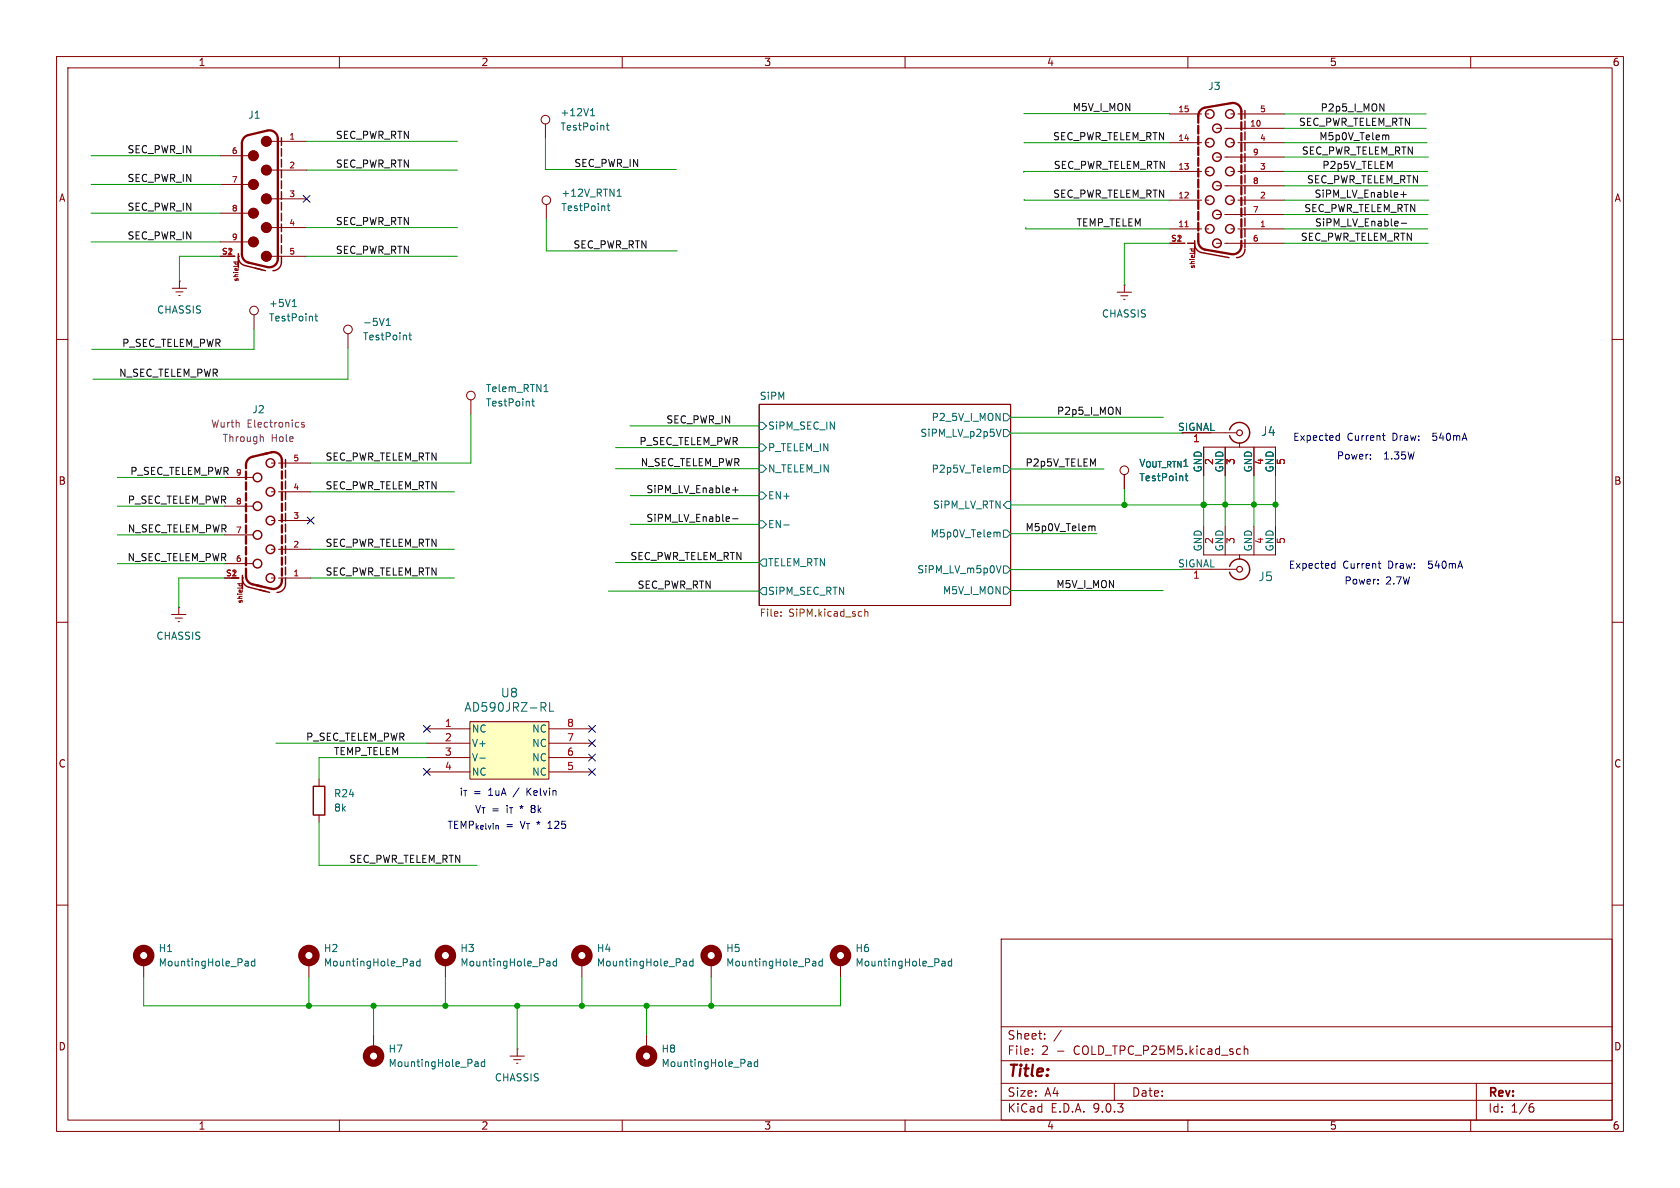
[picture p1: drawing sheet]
<svg xmlns="http://www.w3.org/2000/svg" width="297mm" height="210mm" viewBox="0 0 297 210" stroke-linecap="round" stroke-linejoin="round" font-family="sans-serif">
<g fill="none" stroke="#840000" stroke-width=".18">
<path d="M10 10h277v190h-277zM12 12h273v186h-273zM60 10v2M110 10v2M160 10v2M210 10v2M260 10v2M39 27.5h5M39 32.6h5M39 37.7h5M47 25h7.2M47 30.1h7.2"/>
<path d="M47 35.1h7.2M96.4 21.9v2.6M96.6 36.2v2.5M206.8 20.1h5.6M206.8 25.2h5.6M206.8 30.3h5.6M206.8 35.4h5.6M213.1 20.1h.6M213.1 25.2h.6M213.1 30.3h.6M213.1 35.4h.6M215.1 22.7h.8"/>
<path d="M215.1 27.8h.8M215.1 32.8h.8M215.1 37.9h.8M216.5 22.7h10.6M216.5 27.8h10.6M216.5 32.8h10.6M216.5 37.9h10.6M217.6 20.1h.6M217.6 25.2h.6M217.6 30.3h.6M217.6 35.4h.6M218.9 20.1h8.2"/>
<path d="M218.9 25.2h8.2M218.9 30.3h8.2M218.9 35.4h8.2M30.5 51h2.5M31.1 51.6h1.3M31.6 52.2h.2M31.7 49.7h.1M31.7 49.7v1.3M39 45.3h2.5M39 42.8h5M41.3 46.3h.8M41.6 46.3v.3"/>
<path d="M42.1 46.3v.3M44.9 55.7v2.5M47 40.2h7.2M47 45.3h7.2M61.5 59v2.5M197.5 51.7h2.5M198.1 52.3h1.3M198.6 52.9h.3M198.8 50.4h.1M198.8 50.4v1.3M206.8 40.5h5.6M206.8 43h2.5"/>
<path d="M210.3 44h.9M210.7 44v.3M211.1 44v.3M213.1 40.5h.6M215.1 43h.8M216.5 43h10.6M217.6 40.5h.6M218.9 40.5h8.2M10 60h2M83.2 70.7v2.5M134.2 71.5h44.5v35.5h-44.5zM285 60h2"/>
<path d="M39.7 84.4h5.1M39.7 89.5h5.1M39.7 94.6h5.1M39.7 99.6h5.1M48 81.9h.6M48 86.9h.6M48 92h.6M48 97.1h.6M49.2 81.9h5.7M49.2 86.9h5.7M49.2 92h5.7M49.2 97.1h5.7"/>
<path d="M198.8 83.9v2.5M212.8 93v5.1h12.7v-5.1M216.6 93v5.1M219.1 98.1v.8M221.7 93v5.1M10 110h2M30.3 108.6h2.6M31 109.3h1.2M31.5 109.9h.2M31.6 107.4h.1M31.6 107.4v1.2M39.7 102.2h2.5"/>
<path d="M42 103.2h.8M42.3 103.2v.3M42.8 103.2v.3M48 102.2h.6M49.2 102.2h5.7M209 100.6h9.6M285 110h2M56.4 137.7v1.3M56.4 144.1v1.3M10 160h2M25.4 170.2v2.5M54.6 170.2v2.5"/>
<path d="M78.7 170.2v2.5M102.9 170.2v2.5M125.7 170.2v2.5M177 166h108v32h-108zM285 160h2M60 198v2M66 182.9v2.5M90.2 186.7h2.5M90.8 187.3h1.3M91.3 188h.3M91.4 185.4h.1M91.4 185.4v1.3"/>
<path d="M110 198v2M114.3 182.9v2.5M160 198v2M177 194.5h108M177 191.5h108M177 187.5h108M177 181.5h108M182.5 186.3v.1M182.5 185.5v.1M184.7 183.6v.1M184.7 182.8v.1M187.6 182.1l-1.3 2"/>
<path d="M197 191.5v3M210 198v2M220 184.9v1.5M220 185.5l.2-.1 .3 .1 .1 .9M260 198v2M261 191.5v6.5M270.6 195.7h.4l.2 .3-.1 .5-.5 .1M271 195.1l-.4 .1"/>
<circle cx="96.4" cy="21.2" r=".76"/>
<circle cx="96.6" cy="35.4" r=".76"/>
<circle cx="44.9" cy="54.9" r=".76"/>
<circle cx="61.5" cy="58.2" r=".76"/>
<circle cx="83.2" cy="69.9" r=".76"/>
<circle cx="198.8" cy="83.1" r=".76"/>
</g>
<g fill="none" stroke="#006464" stroke-width=".18">
<path d="M104.4 19.6l.4-.4v1.3M104.4 20.5h.7M107.2 22.2h.5M107.3 36.4h.5M107.4 21.7v1.1l.3 .2M107.5 36v1.1l.3 .1M109.1 34.7h.7M109.1 33.8l.4-.4v1.3M51.7 54.2h.7M51.8 53.2l.2-.3v1.3M55.7 55.9h.4M55.8 55.5v1.1l.3 .1"/>
<path d="M68.3 57.5h.7M68.3 56.6l.3-.3v1.2M72.3 59.2h.5M72.5 58.8v1.1l.3 .2M94 70.9h.5M94.2 70.5v1.1l.3 .2M96.2 69.2h.7M134.2 74.7h.7l.6 .6-.6 .6h-.7zM134.2 78.5h.7l.6 .6-.6 .7h-.7zM177 75.9l-.4 1.2M177.4 75.9h.6l.7 .7-.7 .6h-.6zM177.4 73.1h.6l.7 .7-.7 .6h-.6z"/>
<path d="M134.2 82.2h.7l.6 .7-.6 .6h-.7zM134.2 87h.7l.6 .6-.6 .6h-.7zM134.2 92.1h.7l.6 .6-.6 .6h-.7zM134.9 98.8h.6v1.3h-.6l-.7-.7zM138.6 92.8h.9M176.3 82.8l.1-.2 .3 .1 .1 .8M176.3 94.1h.4l.1 .8M177 100l-.4 1.3M177.4 93.7h.6l.7 .6-.7 .7h-.6zM177.4 82.3h.6l.7 .6-.7 .6h-.6zM178 88.6h.7v1.3h-.7l-.6-.6zM209.5 84.1h.5"/>
<path d="M209.7 83.7v1.1l.3 .2M134.9 103.9h.6v1.2h-.6l-.7-.6zM177.4 100.1h.6l.7 .6-.7 .6h-.6zM177.4 103.8h.6l.7 .6-.7 .6h-.6zM43.5 169.9l.3 .1 .1 .8M43.9 170.7l-.4 .1M43.9 170.2l-.4 .1M45 170l-.3-.1-.3 .3 .2 .5h.4M45 169.5v1.3M72.7 169.9l.3 .1 .1 .8M73.1 170.7l-.4 .1M73.1 170.2l-.4 .1"/>
<path d="M74.3 170l-.4-.1-.3 .3 .2 .5h.5M74.3 169.5v1.3M96.8 169.9l.4 .1v.8M97.2 170.7l-.4 .1M97.2 170.2l-.4 .1M98.4 170l-.4-.1-.2 .3 .1 .5h.5M98.4 169.5v1.3M120.9 169.9l.4 .1 .1 .8M121.4 170.7l-.5 .1M121.4 170.2l-.5 .1M122.5 170l-.3-.1-.3 .3 .1 .5h.5M122.5 169.5v1.3"/>
<path d="M143.8 169.9l.4 .1v.8M144.2 170.7l-.4 .1M144.2 170.2l-.4 .1M145.4 170l-.4-.1-.2 .3 .1 .5h.5M145.4 169.5v1.3M84.1 187.7l.4 .1v.7M84.5 188.5h-.4M84.5 188l-.4 .1M85.7 187.8l-.4-.1-.2 .2 .1 .6h.5M85.7 187.3v1.2M132.4 187.7l.3 .1 .1 .7M132.8 188.5h-.4"/>
<path d="M132.8 188l-.4 .1M133.9 187.8l-.3-.1-.3 .2 .2 .6h.4M133.9 187.3v1.2"/>
</g>
<path d="M138.1 108.8v.1M138.1 108.2v.1M152.9 107.7v1.2M152.9 108.2l.2-.1 .3 .1v.7" fill="none" stroke="#725600" stroke-width=".18"/>
<g fill="none" stroke="#840000" stroke-width="1.3">
<circle cx="25.4" cy="168.9" r="1.27"/>
<circle cx="54.6" cy="168.9" r="1.27"/>
<circle cx="78.7" cy="168.9" r="1.27"/>
<circle cx="102.9" cy="168.9" r="1.27"/>
<circle cx="125.7" cy="168.9" r="1.27"/>
<circle cx="66" cy="186.7" r="1.27"/>
<circle cx="114.3" cy="186.7" r="1.27"/>
</g>
<g fill="none" stroke="#840000" stroke-width=".25">
<path d="M220.1 19.5v1.4M49.8 24.4v1.3M49.8 26.3v1.3M49.8 28.2v1.3M49.8 30.1v1.3M49.8 32v1.3M49.8 33.9v1.3M49.8 35.8v1.3M49.8 37.7v1.4M49.8 39.6v1.4M220.1 21.4v1.4M220.1 23.3v1.4"/>
<path d="M220.1 25.2v1.4M220.1 27.1v1.4M220.1 29v1.4M220.1 30.9v1.4M220.1 32.8v1.5M220.1 34.7v1.5M220.1 36.7v1.4M220.1 38.6v1.4M40.2 45.3h1.3M42.1 45.3h.1M42.1 44.8v.5M42.1 45.5v1.8"/>
<path d="M42.1 45.5a1.5 1.5 0 0 0 1.2 1.4l3.6 .9M49.8 45.3v1a1.5 1.5 0 0 1-1.5 1.6M49.8 41.5v1.4M49.8 43.4v1.4M209.3 43h.1M209.9 43h1.3M211.2 44.9v-1.7a1.5 1.5 0 0 0 1.1 1.4l5 .9M211.2 42.5v.5M220.1 44a1.5 1.5 0 0 1-1.5 1.5M220.1 40.5v1.4M220.1 42.4v1.4M50.5 81.2v1.4"/>
<path d="M50.5 83.1v1.4M50.5 85v1.4M50.5 86.9v1.4M50.5 88.8v1.4M50.5 90.7v1.4M50.5 92.7v1.3M50.5 94.6v1.3M50.5 96.5v1.3M50.5 98.4v1.3M40.9 102.2h1.3M42.9 102.2h.1M42.9 104.1v-1.8a1.5 1.5 0 0 0 1.1 1.5l3.7 .9"/>
<path d="M42.9 101.7v.5M50.5 102.2v1a1.5 1.5 0 0 1-1.5 1.5M50.5 100.3v1.3M217.4 100.1a1.82 1.82 0 0 1 2.8-.9 1.82 1.82 0 0 1 0 2.9 1.82 1.82 0 0 1-2.8-1M55.4 139h2v5.1h-2z"/>
<circle cx="44.8" cy="32.6" r=".76"/>
<circle cx="44.8" cy="27.5" r=".76"/>
<circle cx="44.8" cy="37.7" r=".76"/>
<circle cx="47.1" cy="35.1" r=".76"/>
<circle cx="47.1" cy="25" r=".76"/>
<circle cx="47.1" cy="30.1" r=".76"/>
<circle cx="213.9" cy="30.3" r=".76"/>
<circle cx="213.9" cy="20.1" r=".76"/>
<circle cx="213.9" cy="35.4" r=".76"/>
<circle cx="213.9" cy="25.2" r=".76"/>
<circle cx="215.1" cy="32.8" r=".76"/>
<circle cx="215.1" cy="22.7" r=".76"/>
<circle cx="215.1" cy="27.8" r=".76"/>
<circle cx="215.1" cy="37.9" r=".76"/>
<circle cx="217.4" cy="35.4" r=".76"/>
<circle cx="217.4" cy="30.3" r=".76"/>
<circle cx="217.4" cy="20.1" r=".76"/>
<circle cx="217.4" cy="25.2" r=".76"/>
<circle cx="44.8" cy="42.8" r=".76"/>
<circle cx="47.1" cy="40.2" r=".76"/>
<circle cx="47.1" cy="45.3" r=".76"/>
<circle cx="213.9" cy="40.5" r=".76"/>
<circle cx="215.1" cy="43" r=".76"/>
<circle cx="217.4" cy="40.5" r=".76"/>
<circle cx="45.5" cy="84.4" r=".76"/>
<circle cx="45.5" cy="94.6" r=".76"/>
<circle cx="45.5" cy="99.6" r=".76"/>
<circle cx="45.5" cy="89.5" r=".76"/>
<circle cx="47.8" cy="86.9" r=".76"/>
<circle cx="47.8" cy="97.1" r=".76"/>
<circle cx="47.8" cy="92" r=".76"/>
<circle cx="47.8" cy="81.9" r=".76"/>
<circle cx="47.8" cy="102.2" r=".76"/>
</g>
<circle cx="219.1" cy="100.6" r=".51" fill="none" stroke="#840000" stroke-width=".2"/>
<g fill="none" stroke="#840000" stroke-width=".41">
<path d="M214.7 18.7l-1.7 .3a1.5 1.5 0 0 0-1.2 1.5v1.2M216.6 18.4l-1.7 .3M216.7 18.4l.9-.2a1.5 1.5 0 0 1 1.9 1.5M219.5 19.7v1.3M43.2 24.2l.6-.3 3.5-.8a1.5 1.5 0 0 1 1.8 1.4v21.3a1.5 1.5 0 0 1-1.8 1.4l-3.4-.8a1.5 1.5 0 0 1-1.1-1.4v-19.7l.1-.6zM211.8 22.2v1.4M211.8 24.1v1.4M211.8 26v1.4M211.8 27.9v1.4M211.8 29.8v1.4M211.8 31.8v1.3M211.8 33.7v1.3"/>
<path d="M211.8 35.6v1.3M211.8 37.5v1.3M211.8 39.4v1.4M219.5 21.6v1.3M219.5 23.5v1.4M219.5 25.4v1.4M219.5 27.3v1.4M219.5 29.2v1.4M219.5 31.1v1.4M219.5 33v1.4M219.5 34.9v1.4M219.5 36.8v1.4"/>
<path d="M219.5 38.8v1.3M211.8 41.3v1.4a1.5 1.5 0 0 0 1.2 1.4l.9 .2M214.1 44.3l1.6 .3M219.5 42.6v.8a1.5 1.5 0 0 1-1.9 1.5l-1.7-.3M219.5 40.7v1.3M43.5 83.4v1.3M43.5 85.3v1.3M43.5 87.2v1.3M43.5 89.1v1.3M43.5 91v1.3M43.5 92.9v1.3M43.5 94.8v1.3"/>
<path d="M43.5 96.7v1.3M43.5 98.6v1.3M49.8 82.7v-1.3a1.5 1.5 0 0 0-1.8-1.4l-3.4 .7a1.49 1.49 0 0 0-1.1 1.5v.6M49.8 83.3v1.3M49.8 85.2v1.3M49.8 87.1v1.3M49.8 89v1.3M49.8 90.9v1.3M49.8 92.8v1.3M49.8 94.7v1.3M49.8 96.7v1.2M49.8 98.6v1.3"/>
<path d="M43.5 100.5v1.3a1.5 1.5 0 0 0 1.1 1.5l3.4 .8a1.53 1.53 0 0 0 1.8-1.7M49.8 100.5v1.3"/>
</g>
<g fill="#840000" stroke="#840000" stroke-width=".18">
<circle cx="47.1" cy="25" r=".89"/>
<circle cx="44.8" cy="27.5" r=".89"/>
<circle cx="47.1" cy="30.1" r=".89"/>
<circle cx="44.8" cy="32.6" r=".89"/>
<circle cx="47.1" cy="35.1" r=".89"/>
<circle cx="44.8" cy="37.7" r=".89"/>
<circle cx="47.1" cy="40.2" r=".89"/>
<circle cx="44.8" cy="42.8" r=".89"/>
<circle cx="47.1" cy="45.3" r=".89"/>
</g>
<path d="M46.2 77.2l.4 .2v.6M53.8 74.7h-.3l-.2 .1 .1 .2 .4 .1v.3h-.5" fill="none" stroke="#840084" stroke-width=".18"/>
<path d="M209.5 40.1h.6" fill="none" stroke="#a90000" stroke-width=".18"/>
<path d="M83.1 127.6h13.9v10.1h-13.9z" fill="#ffffc2"/>
<g fill="none" stroke="#840000" stroke-width=".18">
<path d="M209 76.5h9.6M216.6 79v5.1M219.1 78.3v.7M221.7 79v5.1M198.8 83.9v2.5M212.8 84.1v-5.1h12.7v5.1M75.5 128.8h7.6M75.5 131.4h7.6M75.5 133.9h7.6M75.5 136.5h7.6M83.1 127.6h13.9v10.1h-13.9zM97 128.8h7.7"/>
<path d="M97 131.4h7.7M97 133.9h7.7M97 136.5h7.7M148.6 170.2v2.5"/>
</g>
<path d="M209.5 84.1h.5M209.7 83.7v1.1l.3 .2M84.8 134h1M96 125l.5 .7M96.4 124.3v.6M97.2 124.2v1.5h.7M166.7 169.9h.2l.2 .2v.7M167.1 170.7l-.4 .1M167.1 170.2l-.4 .1M168.2 170l-.3-.1-.3 .3 .2 .5h.4M168.2 169.5v1.3" fill="none" stroke="#006464" stroke-width=".18"/>
<circle cx="148.6" cy="168.9" r="1.27" fill="none" stroke="#840000" stroke-width="1.3"/>
<path d="M217.4 76a1.82 1.82 0 0 1 2.8-1 1.82 1.82 0 0 1 0 3 1.82 1.82 0 0 1-2.8-1" fill="none" stroke="#840000" stroke-width=".25"/>
<circle cx="219.1" cy="76.5" r=".51" fill="none" stroke="#840000" stroke-width=".2"/>
<path d="M243.9 18.4l.8 1.2v-1.2M245 23.9h.5v.8M247.6 34.4h1M247.7 39.5h1M248.1 33.9v1M197.3 72l.8 1.3v-1.3M129.5 91.7h1M129.5 86.6h1M130 86.1v1M193.1 93h.4l.1 .8" fill="none" stroke="#0f0f0f" stroke-width=".18"/>
<g fill="none" stroke="#009600" stroke-width=".18">
<path d="M16.1 27.5h22.9M16.1 32.6h22.9M16.1 37.7h22.9M54.2 30.1h26.7M54.2 25h26.7M96.4 24.5v5.5h23.2M96.6 38.7v5.7h23.1M181 20.1h25.8M181.1 25.2h25.7M181.1 35.2v.2h25.7M206.8 30.3h-25.8v.2M227.1 30.3h25.3"/>
<path d="M227.1 27.8h25.4M227.1 22.7h25.1M227.1 25.2h25.2M227.1 35.4h25.5M227.1 32.8h25.3M227.1 37.9h25.3M227.1 20.1h25M16.1 42.8h22.9M39 45.3h-7.3v4.4M44.9 58.2v3.6h-28.7M54.2 40.2h26.7M54.2 45.3h26.7"/>
<path d="M181.4 40.2v.3h25.4M206.8 43h-8v7.4M227.1 43h25.4M227.1 40.5h25.3M61.5 61.5v5.5h-45.1M83.2 73.2v8.7h-28.3M108.8 79.1h25.4M111.4 75.3h22.8M178.7 73.8h27M178.7 76.6h30.3M20.7 89.5h19M20.7 94.6h19"/>
<path d="M20.7 99.6h19M20.7 84.4h19M54.9 97.1h25.4M54.9 86.9h25.4M108.8 99.4h25.4M108.8 82.9h25.4M111.4 92.7h22.8M111.4 87.6h22.8M178.7 89.3h34.1M178.7 82.9h16.5M178.7 94.3h15.2M198.8 86.4v2.9"/>
<path d="M212.8 84.1v8.9M212.8 89.2h12.7M216.6 84.1v8.9M221.7 84.1v8.9M225.5 84.1v8.9M39.7 102.2h-8.1v5.2M54.9 102.2h25.4M107.5 104.5h26.7M178.7 104.4h26.9M178.7 100.7h30.3M48.8 131.4h26.7M75.5 133.9h-19.1v3.8"/>
<path d="M56.4 145.4v7.6h27.9M25.4 172.7v5.1h123.2v-5.1M54.6 172.7v5.1M66 177.8v5.1M78.7 172.7v5.1M91.4 177.8v7.6M102.9 172.7v5.1M114.3 177.8v5.1M125.7 172.7v5.1"/>
</g>
<g fill="none" stroke="#000084" stroke-width=".18">
<path d="M53.6 34.5l1.2 1.3M54.8 34.5l-1.2 1.3M54.3 91.4l1.2 1.2M55.5 91.4l-1.2 1.2M74.8 135.9l1.3 1.2M74.8 128.2l1.3 1.2M76.1 135.9l-1.3 1.2M76.1 128.2l-1.3 1.2M104.1 133.3l1.2 1.2M104.1 130.8l1.2 1.2M104.1 128.2l1.2 1.2M104.1 135.9l1.2 1.2"/>
<path d="M105.3 133.3l-1.2 1.2M105.3 130.8l-1.2 1.2M105.3 128.2l-1.2 1.2M105.3 135.9l-1.2 1.2"/>
</g>
<g fill="none" stroke="#0000c2" stroke-width=".18">
<path d="M236.3 77.8h.5M236.3 77.1h.5M236.8 76.6v1.2M244.4 77h.5M244.6 77.7l.3 .1M235.5 99.7h.5M236 99.2v1.3M242.3 81v.2M242.3 80.4v.1M243.6 99.6h.5M235.5 100.4h.5M243.6 103.1v.1"/>
<path d="M243.6 102.5v.1M243.8 100.3l.3 .2"/>
</g>
<g fill="#009600" stroke="#009600" stroke-width=".18">
<circle cx="212.8" cy="89.3" r=".46"/>
<circle cx="212.8" cy="89.2" r=".46"/>
<circle cx="198.8" cy="89.3" r=".46"/>
<circle cx="102.9" cy="177.8" r=".46"/>
<circle cx="66" cy="177.8" r=".46"/>
<circle cx="54.6" cy="177.8" r=".46"/>
<circle cx="78.7" cy="177.8" r=".46"/>
<circle cx="91.4" cy="177.8" r=".46"/>
<circle cx="114.3" cy="177.8" r=".46"/>
<circle cx="125.7" cy="177.8" r=".46"/>
<circle cx="225.5" cy="89.2" r=".46"/>
<circle cx="221.7" cy="89.2" r=".46"/>
<circle cx="216.6" cy="89.2" r=".46"/>
</g>
<text font-size="2.8" fill="#840000" x="178" y="190.9">Title:</text>
<g font-size="2.1" fill="#006464">
<text x="222.9" y="77.3">J4</text>
<text x="222.4" y="102.9">J5</text>
<text x="88.5" y="123.5">U8</text>
<text x="82" y="126">AD590JRZ-RL</text>
</g>
<g font-size="2.1" fill="#840000">
<text x="178" y="184">Sheet:</text>
<text x="178" y="186.7">File:</text>
<text x="184.1" y="186.7">2</text>
<text x="186.8" y="186.7">-</text>
<text x="190" y="186.7">COLD_TPC_P25M5.kicad_sch</text>
<text x="178" y="196.9">KiCad</text>
<text x="178" y="194.1">Size:</text>
<text x="184.7" y="194.1">A4</text>
<text x="185.7" y="196.9">E.D.A.</text>
<text x="193.3" y="196.9">9.0.3</text>
<text x="200" y="194.1">Date:</text>
<text x="263" y="194.3">Rev:</text>
<text x="263" y="196.9">Id:</text>
<text x="267.1" y="196.9">1/6</text>
</g>
<g font-size="1.8" fill="#840000">
<text x="35" y="11.9">1</text>
<text x="85" y="11.9">2</text>
<text x="135" y="11.9">3</text>
<text x="185" y="11.9">4</text>
<text x="235" y="11.9">5</text>
<text x="285" y="11.9">6</text>
<text x="10.3" y="35.9">A</text>
<text x="285.3" y="35.9">A</text>
<text x="10.3" y="85.9">B</text>
<text x="285.3" y="85.9">B</text>
<text x="10.3" y="135.9">C</text>
<text x="285.3" y="135.9">C</text>
<text x="10.3" y="185.9">D</text>
<text x="285.3" y="185.9">D</text>
<text x="35" y="199.9">1</text>
<text x="85" y="199.9">2</text>
<text x="135" y="199.9">3</text>
<text x="185" y="199.9">4</text>
<text x="235" y="199.9">5</text>
<text x="285" y="199.9">6</text>
</g>
<g font-size="1.8" fill="#006464">
<text x="213.5" y="16.1">J3</text>
<text x="43.8" y="21.2">J1</text>
<text x="99" y="20.7">+12V1</text>
<text x="99" y="23.3">TestPoint</text>
<text x="99.1" y="35">+12V_RTN1</text>
<text x="99.1" y="37.5">TestPoint</text>
<text x="27.7" y="55.6">CHASSIS</text>
<text x="47.5" y="57">TestPoint</text>
<text x="47.5" y="54.5">+5V1</text>
<text x="64.1" y="57.8">-5V1</text>
<text x="194.7" y="56.3">CHASSIS</text>
<text x="64.1" y="60.4">TestPoint</text>
<text x="85.8" y="69.5">Telem_RTN1</text>
<text x="134.2" y="70.8">SiPM</text>
<text x="44.5" y="73.3">J2</text>
<text x="85.8" y="72.1">TestPoint</text>
<text x="135.7" y="76.2">SiPM_SEC_IN</text>
<text x="162.6" y="77.4">SiPM_LV_p2p5V</text>
<text x="164.6" y="74.6">P2_5V_I_MON</text>
<text x="208.2" y="76.3">SIGNAL</text>
<text x="135.7" y="80">P_TELEM_IN</text>
<text x="135.7" y="83.7">N_TELEM_IN</text>
<text x="164.6" y="83.8">P2p5V_Telem</text>
<text x="201.3" y="82.7">V_{OUT_RTN}1</text>
<text x="212.5" y="83.6" transform="rotate(-90 212.5 83.6)">GND</text>
<text x="214.8" y="82.3" transform="rotate(-90 214.8 82.3)">2</text>
<text x="216.3" y="83.6" transform="rotate(-90 216.3 83.6)">GND</text>
<text x="221.4" y="83.6" transform="rotate(-90 221.4 83.6)">GND</text>
<text x="223.7" y="82.3" transform="rotate(-90 223.7 82.3)">4</text>
<text x="225.2" y="83.6" transform="rotate(-90 225.2 83.6)">GND</text>
<text x="135.7" y="88.5">EN+</text>
<text x="201.3" y="85.3">TestPoint</text>
<text x="135.7" y="93.6">EN-</text>
<text x="164.4" y="95.2">M5p0V_Telem</text>
<text x="164.8" y="90.1">SiPM_LV_RTN</text>
<text x="135.7" y="100.3">TELEM_RTN</text>
<text x="162.1" y="101.6">SiPM_LV_m5p0V</text>
<text x="212.5" y="97.6" transform="rotate(-90 212.5 97.6)">GND</text>
<text x="214.8" y="96.3" transform="rotate(-90 214.8 96.3)">2</text>
<text x="216.3" y="97.6" transform="rotate(-90 216.3 97.6)">GND</text>
<text x="221.4" y="97.6" transform="rotate(-90 221.4 97.6)">GND</text>
<text x="223.7" y="96.3" transform="rotate(-90 223.7 96.3)">4</text>
<text x="225.2" y="97.6" transform="rotate(-90 225.2 97.6)">GND</text>
<text x="135.7" y="105.4">SiPM_SEC_RTN</text>
<text x="166.6" y="105.3">M5V_I_MON</text>
<text x="27.5" y="113.3">CHASSIS</text>
<text x="83.3" y="129.7">NC</text>
<text x="94" y="129.7">NC</text>
<text x="83.3" y="132.2">V+</text>
<text x="83.3" y="134.8">V-</text>
<text x="83.3" y="137.3">NC</text>
<text x="94" y="132.2">NC</text>
<text x="94" y="134.8">NC</text>
<text x="94" y="137.3">NC</text>
<text x="59" y="141.1">R24</text>
<text x="59" y="143.7">8k</text>
<text x="27.9" y="168.5">H1</text>
<text x="27.9" y="171">MountingHole_Pad</text>
<text x="57.2" y="168.5">H2</text>
<text x="57.2" y="171">MountingHole_Pad</text>
<text x="81.3" y="168.5">H3</text>
<text x="81.3" y="171">MountingHole_Pad</text>
<text x="105.4" y="168.5">H4</text>
<text x="105.4" y="171">MountingHole_Pad</text>
<text x="128.3" y="168.5">H5</text>
<text x="128.3" y="171">MountingHole_Pad</text>
<text x="151.1" y="168.5">H6</text>
<text x="151.1" y="171">MountingHole_Pad</text>
<text x="68.6" y="186.3">H7</text>
<text x="68.6" y="188.8">MountingHole_Pad</text>
<text x="87.4" y="191.4">CHASSIS</text>
<text x="116.8" y="186.3">H8</text>
<text x="116.8" y="188.8">MountingHole_Pad</text>
</g>
<g font-size="1.8" fill="#0f0f0f">
<text x="189.5" y="19.7">M5V_I_MON</text>
<text x="229.5" y="22.3">SEC_PWR_TELEM_RTN</text>
<text x="233.4" y="19.8">P2p5_I_MON</text>
<text x="22.4" y="27.2">SEC_PWR_IN</text>
<text x="59.3" y="29.7">SEC_PWR_RTN</text>
<text x="59.3" y="24.6">SEC_PWR_RTN</text>
<text x="101.4" y="29.6">SEC_PWR_IN</text>
<text x="186.1" y="24.9">SEC_PWR_TELEM_RTN</text>
<text x="186.2" y="30">SEC_PWR_TELEM_RTN</text>
<text x="230.1" y="27.4">SEC_PWR_TELEM_RTN</text>
<text x="233.1" y="24.9">M5p0V_Telem</text>
<text x="233.7" y="30">P2p5V_TELEM</text>
<text x="22.4" y="32.3">SEC_PWR_IN</text>
<text x="186.1" y="35">SEC_PWR_TELEM_RTN</text>
<text x="231" y="32.5">SEC_PWR_TELEM_RTN</text>
<text x="232.3" y="35">SiPM_LV_Enable+</text>
<text x="22.4" y="37.3">SEC_PWR_IN</text>
<text x="59.3" y="39.9">SEC_PWR_RTN</text>
<text x="190.2" y="40.1">TEMP_TELEM</text>
<text x="230.5" y="37.6">SEC_PWR_TELEM_RTN</text>
<text x="232.4" y="40.1">SiPM_LV_Enable-</text>
<text x="22.4" y="42.4">SEC_PWR_IN</text>
<text x="59.3" y="45">SEC_PWR_RTN</text>
<text x="101.3" y="44">SEC_PWR_RTN</text>
<text x="229.9" y="42.7">SEC_PWR_TELEM_RTN</text>
<text x="21.5" y="61.4">P_SEC_TELEM_PWR</text>
<text x="21" y="66.7">N_SEC_TELEM_PWR</text>
<text x="117.7" y="74.9">SEC_PWR_IN</text>
<text x="186.8" y="73.4">P2p5_I_MON</text>
<text x="57.5" y="81.5">SEC_PWR_TELEM_RTN</text>
<text x="112.9" y="78.8">P_SEC_TELEM_PWR</text>
<text x="113.2" y="82.5">N_SEC_TELEM_PWR</text>
<text x="181.2" y="82.6">P2p5V_TELEM</text>
<text x="22.5" y="89.1">P_SEC_TELEM_PWR</text>
<text x="22.9" y="84">P_SEC_TELEM_PWR</text>
<text x="57.5" y="86.6">SEC_PWR_TELEM_RTN</text>
<text x="114.2" y="87.3">SiPM_LV_Enable+</text>
<text x="22.5" y="94.2">N_SEC_TELEM_PWR</text>
<text x="114.2" y="92.3">SiPM_LV_Enable-</text>
<text x="181.2" y="94">M5p0V_Telem</text>
<text x="22.5" y="99.3">N_SEC_TELEM_PWR</text>
<text x="57.5" y="101.8">SEC_PWR_TELEM_RTN</text>
<text x="57.5" y="96.7">SEC_PWR_TELEM_RTN</text>
<text x="111.4" y="99.1">SEC_PWR_TELEM_RTN</text>
<text x="112.6" y="104.1">SEC_PWR_RTN</text>
<text x="186.7" y="104">M5V_I_MON</text>
<text x="54" y="131">P_SEC_TELEM_PWR</text>
<text x="58.9" y="133.6">TEMP_TELEM</text>
<text x="61.6" y="152.6">SEC_PWR_TELEM_RTN</text>
</g>
<g font-size="1.8" fill="#840084">
<text x="37.2" y="75.8">Wurth</text>
<text x="43.7" y="75.8">Electronics</text>
<text x="39.3" y="78.3">Through</text>
<text x="47.9" y="78.3">Hole</text>
</g>
<g font-size="1.8" fill="#a90000">
<text x="210.8" y="78.5">1</text>
<text x="218.6" y="82.3" transform="rotate(-90 218.6 82.3)">3</text>
<text x="227.5" y="82.3" transform="rotate(-90 227.5 82.3)">5</text>
<text x="218.6" y="96.3" transform="rotate(-90 218.6 96.3)">3</text>
<text x="227.5" y="96.3" transform="rotate(-90 227.5 96.3)">5</text>
<text x="210.8" y="102.6">1</text>
<text x="78.6" y="128.6">1</text>
<text x="78.6" y="131.1">2</text>
<text x="100.1" y="128.6">8</text>
<text x="100.1" y="131.1">7</text>
<text x="78.6" y="133.7">3</text>
<text x="78.6" y="136.2">4</text>
<text x="100.1" y="133.7">6</text>
<text x="100.1" y="136.2">5</text>
</g>
<g font-size="1.8" fill="#0000c2">
<text x="228.5" y="78.1">Expected</text>
<text x="236.2" y="81.4">Power:</text>
<text x="238.1" y="78.1">Current</text>
<text x="244.8" y="81.4">1.35W</text>
<text x="246.3" y="78.1">Draw:</text>
<text x="253.8" y="78.1">540mA</text>
<text x="227.7" y="100.7">Expected</text>
<text x="237.4" y="100.7">Current</text>
<text x="245.5" y="100.7">Draw:</text>
<text x="253" y="100.7">540mA</text>
<text x="237.6" y="103.5">Power:</text>
<text x="245" y="103.5">2.7W</text>
<text x="81.2" y="140.9">i_{T}</text>
<text x="83.7" y="140.9">=</text>
<text x="83.9" y="143.9">V_{T}</text>
<text x="86.5" y="140.9">1uA</text>
<text x="86.9" y="143.9">=</text>
<text x="89.7" y="143.9">i_{T} 8k</text>
<text x="91.1" y="140.9">/</text>
<text x="92.2" y="143.9">*</text>
<text x="93.6" y="140.9">Kelvin</text>
<text x="79" y="146.7">TEMP_{kelvin}</text>
<text x="89.4" y="146.7">=</text>
<text x="92.2" y="146.7">V_{T} 125</text>
<text x="95.2" y="146.7">*</text>
</g>
<text font-size="1.8" fill="#009600" x="208.2" y="100.4">SIGNAL</text>
<g font-size="1.8" fill="#725600">
<text x="134.2" y="109.4">File:</text>
<text x="139.4" y="109.4">SiPM.kicad_sch</text>
</g>
<g font-size="1.4" fill="#a90000">
<text x="208.2" y="19.9">15</text>
<text x="220.9" y="22.4">10</text>
<text x="222.7" y="19.9">5</text>
<text x="40.9" y="27.3">6</text>
<text x="51" y="24.7">1</text>
<text x="51" y="29.8">2</text>
<text x="208.2" y="25">14</text>
<text x="221.4" y="27.5">9</text>
<text x="222.7" y="25">4</text>
<text x="40.9" y="32.4">7</text>
<text x="51" y="34.9">3</text>
<text x="208.2" y="30.1">13</text>
<text x="208.2" y="35.1">12</text>
<text x="221.4" y="32.6">8</text>
<text x="222.7" y="30.1">3</text>
<text x="222.7" y="35.1">2</text>
<text x="40.9" y="37.4">8</text>
<text x="51" y="40">4</text>
<text x="208.2" y="40.2">11</text>
<text x="221.4" y="37.7">7</text>
<text x="222.7" y="40.2">1</text>
<text x="39.1" y="45.1">S1</text>
<text x="40.1" y="45.1">2</text>
<text x="40.9" y="42.5">9</text>
<text x="51" y="45.1">5</text>
<text x="206.9" y="42.8">S1</text>
<text x="207.9" y="42.8">2</text>
<text x="221.4" y="42.8">6</text>
<text x="51.8" y="81.6">5</text>
<text x="41.6" y="84.1">9</text>
<text x="41.6" y="89.2">8</text>
<text x="51.8" y="86.7">4</text>
<text x="41.6" y="94.3">7</text>
<text x="51.8" y="91.8">3</text>
<text x="39.9" y="101.9">S1</text>
<text x="40.8" y="101.9">2</text>
<text x="41.6" y="99.4">6</text>
<text x="51.8" y="96.8">2</text>
<text x="51.8" y="101.9">1</text>
</g>
<g font-size="1.1" fill="#840000">
<text x="211.4" y="47.6" transform="rotate(-90 211.4 47.6)">shield</text>
<text x="42.4" y="49.9" transform="rotate(-90 42.4 49.9)">shield</text>
<text x="43.1" y="106.8" transform="rotate(-90 43.1 106.8)">shield</text>
</g>
</svg>
